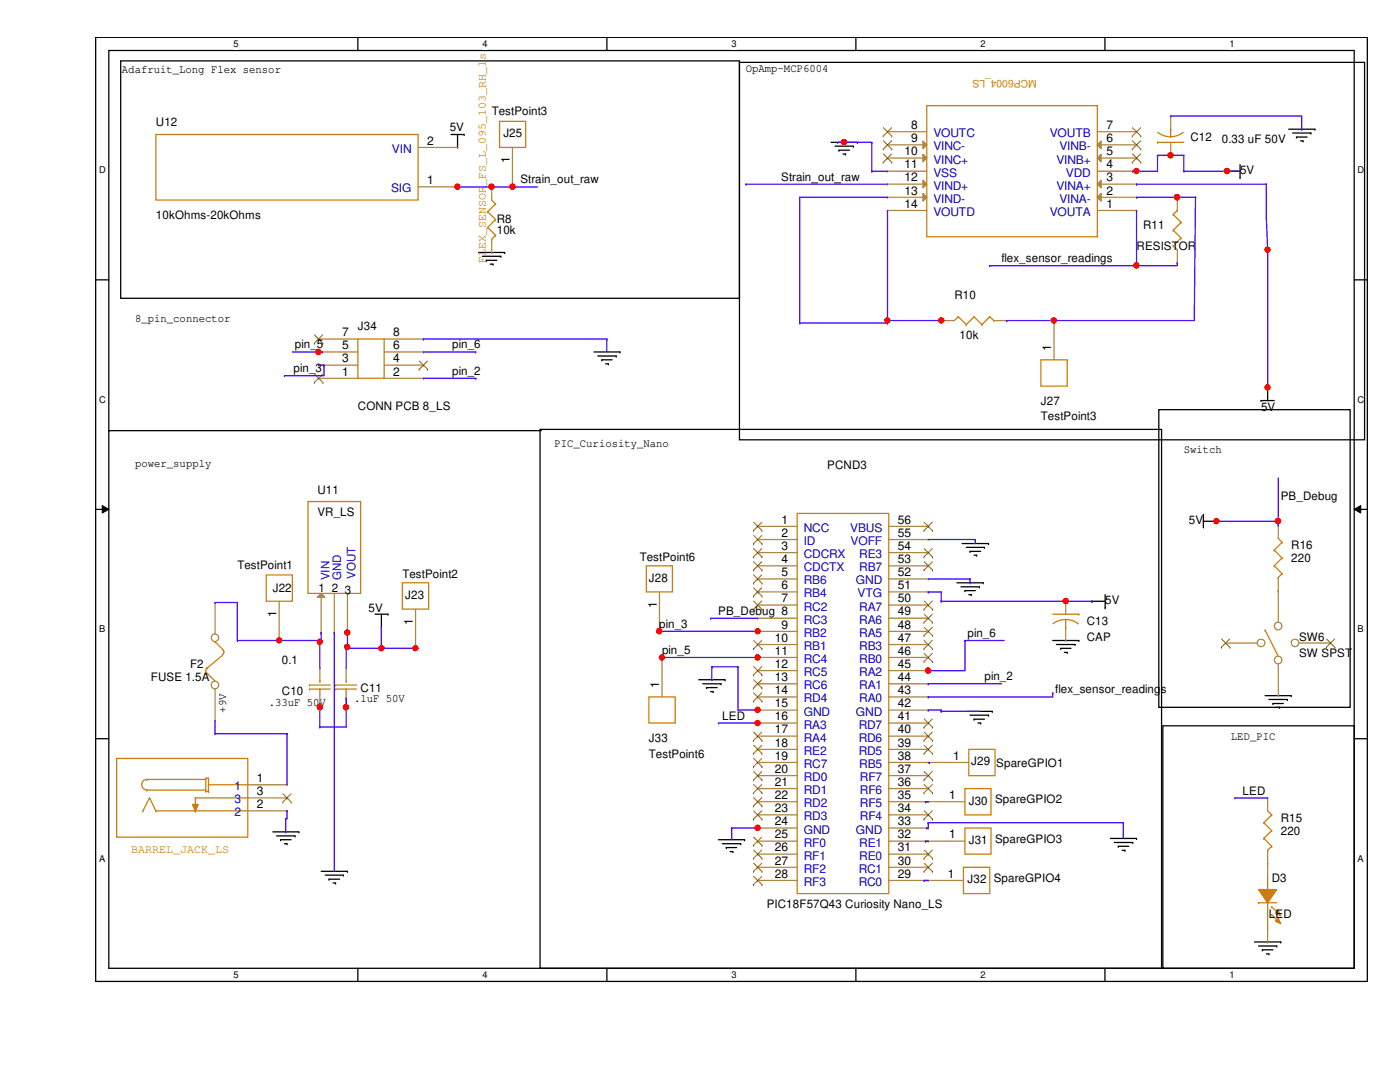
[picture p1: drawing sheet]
<svg xmlns="http://www.w3.org/2000/svg" width="279mm" height="216mm" viewBox="0 0 279 216" stroke-linecap="round" stroke-linejoin="round" font-family="sans-serif">
<path d="M19.1 7.5h253.8v188.3h-253.8zM21.7 10.1h248.6v183.1h-248.6z" fill="none" stroke="#000" stroke-width=".25"/>
<g fill="#fff">
<path d="M46.6 7.7h1v2.1h-1z"/>
<path d="M46.6 193.5h1v2.1h-1z"/>
</g>
<path d="M71.4 7.5v2.6M71.4 193.2v2.6" fill="none" stroke="#000" stroke-width=".25"/>
<g fill="#fff">
<path d="M96.3 7.7h1v2.1h-1z"/>
<path d="M96.3 193.5h1v2.1h-1z"/>
</g>
<path d="M121.1 7.5v2.6M121.1 193.2v2.6" fill="none" stroke="#000" stroke-width=".25"/>
<g fill="#fff">
<path d="M146 7.7h1v2.1h-1z"/>
<path d="M146 193.5h1v2.1h-1z"/>
</g>
<path d="M170.8 7.5v2.6M170.8 193.2v2.6" fill="none" stroke="#000" stroke-width=".25"/>
<g fill="#fff">
<path d="M195.7 7.7h1v2.1h-1z"/>
<path d="M195.7 193.5h1v2.1h-1z"/>
</g>
<path d="M220.5 7.5v2.6M220.5 193.2v2.6" fill="none" stroke="#000" stroke-width=".25"/>
<g fill="#fff">
<path d="M245.4 7.7h1v2.1h-1z"/>
<path d="M245.4 193.5h1v2.1h-1z"/>
<path d="M19.8 32.9h1.3v2.1h-1.3z"/>
<path d="M270.9 32.9h1.3v2.1h-1.3z"/>
<path d="M19.8 78.7h1.3v2.1h-1.3z"/>
<path d="M270.9 78.7h1.3v2.1h-1.3z"/>
</g>
<path d="M19.1 55.8h2.6M270.3 55.8h2.6" fill="none" stroke="#000" stroke-width=".25"/>
<g fill="#fff">
<path d="M19.8 124.5h1.2v2.1h-1.2z"/>
<path d="M270.9 124.5h1.3v2.1h-1.3z"/>
</g>
<path d="M19.1 101.6h2.6M270.3 101.6h2.6" fill="none" stroke="#000" stroke-width=".25"/>
<path d="M20.4 100.9l1.3 .7-1.3 .8zM270.3 101.6l1.3-.7v1.5z" fill="#000"/>
<path d="M20.4 100.9l1.3 .7-1.3 .8zM270.3 101.6l1.3-.7v1.5z" fill="none" stroke="#000" stroke-width=".2"/>
<g fill="#fff">
<path d="M19.8 170.3h1.2v2h-1.2z"/>
<path d="M270.9 170.3h1.3v2h-1.3z"/>
</g>
<g fill="none" stroke="#000" stroke-width=".25">
<path d="M24.1 12.1h123.5v47.4h-123.5zM147.6 12.4h124.7v75.4h-124.7zM90 26.8h2.6M91.3 29.4h.1M91.3 26.8v2.6M92.6 26.8h.1M165.9 28.4h5.2M166.7 29.2h3.6M167.4 30h.1M167.4 30h2.1M168.2 30.7h.5M168.7 30.7h.1"/>
<path d="M170.3 29.2h.1M171.1 28.4h.1M244.9 34.2h.1M244.9 34.2h2.6M247.5 35.4h.1M247.5 32.9v2.5M257.2 25.8h5.2M258 26.5h3.6M258.7 27.3h.1M258.7 27.3h2.2M259.5 28.1h.6M260.1 28.1h.1"/>
<path d="M261.6 26.5h.1M262.4 25.8h.1M95.5 50.4h5.2M96.3 51.1h3.6M97.1 51.9h.1M97.1 51.9h2M97.8 52.7h.6M98.4 52.7h.1M99.9 51.1h.1M100.7 50.4h.1M118.5 70.2h5.2M119.3 71h3.7"/>
<path d="M120.1 71.8h.1M120.1 71.8h2.1M120.9 72.6h.5M121.4 72.6h.1M123 71h.1M123.7 70.2h.1M251.7 79.9h.1M251.7 79.9h2.6M253 77.3h.1M253 77.3v2.6M21.7 85.9h.1M21.7 85.9h86.3"/>
<path d="M107.8 85.7h124v107.5h-124zM231.3 81.7h38.2v59.4h-38.2zM191 116.3h5.2M191.8 117.1h3.7M192 108.5h5.3M192.6 117.9h.1M192.6 117.9h2M192.8 109.2h3.7M193.3 118.7h.5M193.6 110h.1M193.6 110h2.1M193.8 118.7h.1"/>
<path d="M194.4 110.8h.5M194.9 110.8h.1M195.5 117.1h.1M196.2 116.3h.1M196.5 109.2h.1M197.3 108.5h.1M217.9 120h.1M217.9 120h2.7M220.6 118.7v2.6M240.2 102.7h.1M240.2 104h2.6M240.2 102.7v2.6"/>
<path d="M242.8 104h.1M74.8 122.6h2.6M76.1 125.2h.1M76.1 122.6v2.6M77.4 122.6h.1M139.4 135.6h5.3M140.3 136.4h3.6M141 137.2h.1M141 137.2h2.1M141.8 138h.5M142.3 138h.1M143.9 136.4h.1"/>
<path d="M144.7 135.6h.1M210.1 127.8h5.2M210.9 128.6h3.6M211.7 129.4h.1M211.7 129.4h2M212.4 130.2h.6M213 130.2h.1M214.5 128.6h.1M215.3 127.8h.1M220.6 121.3h.1M252.5 138.8h5.2M253.2 139.6h3.7"/>
<path d="M256.9 139.6h.1M257.7 138.8h.1M19.1 147.4h2.6M192.8 141.9h5.2M193.6 142.7h3.7M194.4 143.5h.1M194.4 143.5h2.1M195.2 144.3h.5M195.7 144.3h.1M197.3 142.7h.1M198 141.9h.1M232.1 144.8h38.2v48.4h-38.2z"/>
<path d="M254 140.4h.1M254 140.4h2.1M254.8 141.1h.6M255.4 141.1h.1M270.3 147.4h2.6M54.4 166h5.2M55.2 166.8h3.7M56 167.6h.1M56 167.6h2.1M56.8 168.4h.5M57.3 168.4h.1M58.9 166.8h.1"/>
<path d="M59.6 166h.1M64.1 173.9h5.2M64.9 174.6h3.6M65.7 175.4h.1M65.7 175.4h2.1M66.5 176.2h.5M67 176.2h.1M68.5 174.6h.1M69.3 173.9h.1M143.4 167.6h5.2M144.1 168.4h3.7M144.9 169.1h.1"/>
<path d="M144.9 169.1h2.1M145.7 169.9h.6M146.3 169.9h.1M147.8 168.4h.1M148.6 167.6h.1M221.6 167.3h5.2M222.4 168.1h3.7M223.2 168.9h.1M223.2 168.9h2.1M223.9 169.7h.6M224.5 169.7h.1M226.1 168.1h.1"/>
<path d="M226.8 167.3h.1M250.4 188h5.2M251.2 188.8h3.6M251.9 189.5h.1M251.9 189.5h2.1M252.7 190.3h.5M253.2 190.3h.1M254.8 188.8h.1M255.6 188h.1"/>
</g>
<g fill="none" stroke="#cc8006" stroke-width=".25">
<path d="M234.1 49.1h.1M234.1 45.9h.1M234.1 42.8h.1M234.1 49.1l.9 .7M234.1 45.9l1.6 1.6M234.1 42.8l1.6 1.6M235 42h.1M235 42l-.9 .8M235.7 47.5h.1M235.7 44.4h.1M235.7 47.5l-1.6 1.6M235.7 44.4l-1.6 1.5"/>
<path d="M23.3 151.3h26.1v15.7h-26.1zM29.3 157.6h.1M29.3 155.5h.1M29.3 155.5a1.04 1.04 0 0 0-1 1.1 1.04 1.04 0 0 0 1 1M29.3 157.6h11.8M29.3 155.5h11.8M29.8 159.2h.1M29.8 159.2l1.3 2.6M29.8 159.2l-1.3 2.6M39 159.2h.1M39 159.2h10.4M39 159.2v2.6"/>
<path d="M41.1 157.9h.1M41.1 155.3h.1M41.1 155.3h.5v2.6M41.1 155.3v2.6M41.1 157.9h.5M41.6 156.6h.1M41.6 157.9h.1M41.6 156.6h7.8M28.5 161.8h.1M31.1 161.8h.1M31.1 161.8h18.3M38.5 160.5h.1"/>
<path d="M38.5 160.5h1M38.5 160.5l.5 1.3M39 161.8h.1M39.5 160.5h.1M39.5 160.5l-.5 1.3"/>
</g>
<path d="M235 39.4h.1M235 39.4v2.6M235 52.5h.1M235 49.8v2.7" fill="none" stroke="#a84" stroke-width=".25"/>
<path d="M38.5 160.5h1l-.5 1.3z" fill="#cc8006"/>
<g fill="none" stroke="#cc8006" stroke-width=".25">
<path d="M98.1 39.9l.8 .8M185 21.1h34v26.1h-34zM97.3 42.2h.1M97.3 45.4h.1M97.3 42.2l1.6 1.6M97.3 45.4l1.6 1.5M98.1 47.8h.1M98.9 40.7h.1M98.9 43.8h.1M98.9 46.9h.1M98.9 40.7l-1.6 1.5M98.9 43.8l-1.6 1.6"/>
<path d="M98.9 46.9l-.8 .9M38.5 160.5h1l-.5 1.3z"/>
</g>
<path d="M98.1 37.3h.1M98.1 37.3v2.6M219 34.2h7.8M226.8 34.2h.1M98.1 50.4h.1M98.1 47.8v2.6M49.4 156.6h7.9M49.4 159.2h7.9M57.3 156.6h.1M57.3 159.2h.1M49.4 161.8h7.9M57.3 161.8h.1" fill="none" stroke="#a84" stroke-width=".25"/>
<path d="M56.5 158.4l1.6 1.7M58.1 158.4l-1.7 1.7M56.4 160.1h.1M58.1 160.1h.1" fill="none" stroke="#804000" stroke-width=".2"/>
<path d="M219 36.7l.8-.7v1.5z" fill="#a84"/>
<path d="M219 36.7l.8-.7v1.5zM219 36.7h7.8M226.8 36.7h.1" fill="none" stroke="#a84" stroke-width=".25"/>
<path d="M219 39.4l.8-.8v1.5z" fill="#a84"/>
<path d="M219 39.4l.8-.8v1.5zM219 39.4h7.8M226.8 39.4h.1" fill="none" stroke="#a84" stroke-width=".25"/>
<path d="M219.8 30.8v1.5l-.8-.8z" fill="#a84"/>
<path d="M219 31.5h7.8M219.8 30.8v1.5l-.8-.8zM226.8 31.5h.1" fill="none" stroke="#a84" stroke-width=".25"/>
<path d="M226 32.4h.1M226 30.7l1.7 1.7M227.6 30.7l-1.6 1.7M227.7 32.4h.1" fill="none" stroke="#804000" stroke-width=".2"/>
<path d="M219 28.9l.8-.7v1.5z" fill="#a84"/>
<path d="M219 28.9l.8-.7v1.5zM219 28.9h7.8M226.8 28.9h.1" fill="none" stroke="#a84" stroke-width=".25"/>
<path d="M226 29.8h.1M226 28.1l1.7 1.7M227.6 28.1l-1.6 1.7M227.7 29.8h.1" fill="none" stroke="#804000" stroke-width=".2"/>
<path d="M184.2 30.8l.8 .7-.8 .8z" fill="#a84"/>
<path d="M177.1 31.5h.1M177.1 31.5h7.9M184.2 30.8l.8 .7-.8 .8z" fill="none" stroke="#a84" stroke-width=".25"/>
<path d="M176.3 32.4h.1M176.3 30.7l1.7 1.7M177.9 30.7l-1.6 1.7M178 32.4h.1" fill="none" stroke="#804000" stroke-width=".2"/>
<path d="M184.2 28.2l.8 .7-.8 .8z" fill="#a84"/>
<path d="M177.1 28.9h.1M177.1 28.9h7.9M184.2 28.2l.8 .7-.8 .8z" fill="none" stroke="#a84" stroke-width=".25"/>
<path d="M176.3 29.8h.1M176.3 28.1l1.7 1.7M177.9 28.1l-1.6 1.7M178 29.8h.1" fill="none" stroke="#804000" stroke-width=".2"/>
<path d="M184.2 36l.8 .7-.8 .8z" fill="#a84"/>
<path d="M177.1 36.7h.1M177.1 36.7h7.9M184.2 36l.8 .7-.8 .8z" fill="none" stroke="#a84" stroke-width=".25"/>
<path d="M184.2 38.6l.8 .8-.8 .7z" fill="#a84"/>
<g fill="none" stroke="#a84" stroke-width=".25">
<path d="M177.1 39.4h.1M177.1 26.3h.1M177.1 34.2h.1M177.1 39.4h7.9M177.1 26.3h7.9M177.1 34.2h7.9M184.2 38.6l.8 .8-.8 .7zM219 26.3h7.8M226.8 26.3h.1M177.1 42h.1M177.1 42h7.9M219 42h7.8"/>
<path d="M226.8 42h.1"/>
</g>
<path d="M176.3 27.1h.1M176.3 25.5l1.7 1.6M177.9 25.5l-1.6 1.6M178 27.1h.1M226 27.1h.1M226 25.5l1.7 1.6M227.6 25.5l-1.6 1.6M227.7 27.1h.1" fill="none" stroke="#804000" stroke-width=".2"/>
<path d="M41.3 133.2l-.2 .6 .2 .6M41.4 134.4h.1M41.4 133.3h.1M41.4 134.4l1.5 1.5M42.9 128.1h.1M42.9 128.1l1.6 1.5M44.5 129.7a.5 .5 0 0 1-.1 .9M44.5 130.7l-3.1 2.6" fill="none" stroke="#cc8006" stroke-width=".25"/>
<circle cx="42.9" cy="136.7" r=".75" fill="#fff"/>
<g fill="none" stroke="#a84" stroke-width=".25">
<path d="M42.9 137.5v6.3M42.9 143.8h.1"/>
<circle cx="42.9" cy="136.7" r=".75"/>
</g>
<circle cx="42.9" cy="127.2" r=".75" fill="#fff"/>
<g fill="none" stroke="#a84" stroke-width=".25">
<path d="M42.9 120.2h.1M42.9 120.2v6.3"/>
<circle cx="42.9" cy="127.2" r=".75"/>
</g>
<path d="M61.5 100.1h10.5v18.3h-10.5z" fill="none" stroke="#cc8006" stroke-width=".25"/>
<path d="M63.3 119.2l.8-.8 .8 .8z" fill="#a84"/>
<g fill="none" stroke="#a84" stroke-width=".25">
<path d="M233.6 31h.1M233.6 23.2h.1M233.6 23.2v2.6M233.6 28.4v2.6M63.6 75.5h.1M63.6 72.9h.1M63.6 70.2h.1M63.6 67.6h.1M63.6 75.5h7.8M63.6 72.9h7.8M63.6 70.2h7.8M63.6 67.6h7.8"/>
<path d="M76.7 75.5h7.8M76.7 72.9h7.8M76.7 70.2h7.8M76.7 67.6h7.8M84.5 75.5h.1M84.5 72.9h.1M84.5 70.2h.1M84.5 67.6h.1M187.8 64h.1M187.8 64h2.7M198.3 64h2.6M200.9 64h.1"/>
<path d="M210.4 64h.1M210.4 64v7.8M55.7 120v7.8M63.3 119.2l.8-.8 .8 .8zM64.1 118.4v7.8M66.7 118.4v7.8M69.3 118.4v7.8M131.6 118.1v7.9M55.7 127.8h.1M64.1 126.2h.1M66.7 126.2h.1M69.3 126.2h.1"/>
<path d="M131.6 126h.1M253 159.2h.1M253 159.2v2.6M253 172.3h.1M253 169.7v2.6"/>
</g>
<g fill="none" stroke="#cc8006" stroke-width=".25">
<path d="M231 28.4h.1M231 28.4h5.3M231.1 26.4l1.1 .7 1.4 .2 1.1-.2 1.4-.7M233.6 25.8h.1M233.6 25.8v1.5M71.4 67.6h5.3v7.9h-5.3zM191.3 63.2h.1M191.3 63.2l-.8 .8M191.3 63.2l1.5 1.6M192.8 64.8h.1M194.4 63.2h.1M194.4 63.2l-1.6 1.6"/>
<path d="M194.4 63.2l1.6 1.6M196 64.8h.1M197.5 63.2h.1M197.5 63.2l-1.5 1.6M197.5 63.2l.8 .8M198.3 64h.1M207.7 71.8h5.3v5.2h-5.3zM53.1 114.7h5.2v5.3h-5.2zM129 112.9h5.2v5.2h-5.2zM252.2 164.2h.1M252.2 167.3h.1M252.2 164.2l1.6 1.5"/>
<path d="M252.2 167.3l1.6 1.6M253 169.7h.1M253 177.5h.1M253 161.8l.8 .8M253 174.9v2.6M253.8 162.6h.1M253.8 165.7h.1M253.8 168.9h.1M253.8 162.6l-1.6 1.6M253.8 165.7l-1.6 1.6M253.8 168.9l-.8 .8M251.2 180.1h.1"/>
<path d="M251.2 180.1h3.6M253 185.4h.1M253 180.1v5.3"/>
</g>
<path d="M62.7 76.3h.1M62.7 68.5h.1M62.8 74.7l1.6 1.6M62.8 66.8l1.6 1.7M64.4 74.7l-1.7 1.6M64.4 66.8l-1.7 1.7M64.4 76.3h.1M64.4 68.5h.1M83.7 73.7h.1M83.7 72.1l1.6 1.6M85.3 72.1l-1.6 1.6M85.3 73.7h.1" fill="none" stroke="#804000" stroke-width=".2"/>
<path d="M251.2 177.5h3.6l-1.8 2.6z" fill-rule="evenodd" fill="#cc8006"/>
<path d="M251.2 177.5h3.6l-1.8 2.6z" fill="none" stroke="#cc8006" stroke-width=".25"/>
<path d="M255.1 183.3l.5 1-1-.5z" fill-rule="evenodd" fill="#cc8006"/>
<path d="M255.1 183.3l.5 1-1-.5z" fill="none" stroke="#cc8006" stroke-width=".25"/>
<path d="M254.6 182.2l.5-.5 .5 1.1z" fill-rule="evenodd" fill="#cc8006"/>
<path d="M31.1 26.8h52.3v13.1h-52.3zM80.3 116.3h5.3v5.2h-5.3zM252.5 125.7h.1M252.5 125.7l2.6 5.2M192.6 165.2h5.2v5.2h-5.2zM253.8 180.9h.1M253.8 182.5h.1M253.8 180.9l1.6 1.6M253.8 182.5l1.6 1.6M254.6 182.2l.5-.5 .5 1.1z" fill="none" stroke="#cc8006" stroke-width=".25"/>
<path d="M83.4 37.3h7.9M83.4 29.4h7.9M91.3 37.3h.1M91.3 29.4h.1M82.9 129.4h.1M82.9 121.5v7.9M184.7 167.9h.1M184.7 167.9h7.9M253 172.3h.1M253 172.3v2.6M253 188h.1M253 185.4v2.6" fill="none" stroke="#a84" stroke-width=".25"/>
<circle cx="255.1" cy="131.7" r=".75" fill="#fff"/>
<g fill="none" stroke="#a84" stroke-width=".25">
<path d="M255.1 138.8h.1M255.1 132.5v6.3"/>
<circle cx="255.1" cy="131.7" r=".75"/>
</g>
<circle cx="255.1" cy="124.9" r=".75" fill="#fff"/>
<g fill="none" stroke="#a84" stroke-width=".25">
<path d="M255.1 117.9h.1M255.1 117.9v6.3"/>
<circle cx="255.1" cy="124.9" r=".75"/>
</g>
<circle cx="258.5" cy="128.3" r=".75" fill="#fff"/>
<g fill="none" stroke="#a84" stroke-width=".25">
<path d="M259.2 128.3h6.4M265.6 128.3h.1"/>
<circle cx="258.5" cy="128.3" r=".75"/>
</g>
<path d="M264.7 129.2h.1M264.8 127.5l1.6 1.7M266.4 127.5l-1.7 1.7M266.4 129.2h.1" fill="none" stroke="#804000" stroke-width=".2"/>
<circle cx="251.7" cy="128.3" r=".75" fill="#fff"/>
<g fill="none" stroke="#a84" stroke-width=".25">
<path d="M102.3 37.3h.1M102.3 29.4v7.9M151.2 105h.1M151.2 107.7h.1M151.2 110.3h.1M151.2 112.9h.1M151.2 115.5h.1M151.2 118.1h.1M151.2 105h7.9M151.2 107.7h7.9M151.2 110.3h7.9M151.2 112.9h7.9"/>
<path d="M151.2 115.5h7.9M151.2 118.1h7.9M177.4 105h7.9M177.4 107.7h7.9M177.4 110.3h7.9M177.4 112.9h7.9M177.4 115.5h7.9M177.4 118.1h7.9M185.3 118.1h.1M185.3 115.5h.1M185.3 112.9h.1M185.3 110.3h.1"/>
<path d="M185.3 107.7h.1M185.3 105h.1M212.7 120h.1M212.7 120v2.6M255.1 104.8h.1M255.1 117.9h.1M255.1 104.8v2.6M255.1 115.2v2.7M63.8 133.3h.1M63.8 133.3v2.6M63.8 138.5v2.6M69.1 133.3h.1"/>
<path d="M69.1 133.3v2.6M69.1 138.5v2.6M132.1 131.2h.1M132.1 131.2v7.9M151.2 120.7h.1M151.2 123.4h.1M151.2 126h.1M151.2 128.6h.1M151.2 131.2h.1M151.2 133.8h.1M151.2 136.4h.1M151.2 139.1h.1"/>
<path d="M151.2 120.7h7.9M151.2 123.4h7.9M151.2 126h7.9M151.2 128.6h7.9M151.2 131.2h7.9M151.2 133.8h7.9M151.2 136.4h7.9M151.2 139.1h7.9M177.4 120.7h7.9M177.4 123.4h7.9M177.4 126h7.9M177.4 128.6h7.9"/>
<path d="M177.4 131.2h7.9M177.4 133.8h7.9M177.4 136.4h7.9M177.4 139.1h7.9M185.3 139.1h.1M185.3 136.4h.1M185.3 133.8h.1M185.3 131.2h.1M185.3 128.6h.1M185.3 126h.1M185.3 123.4h.1M185.3 120.7h.1"/>
<path d="M212.7 127.8h.1M212.7 125.2v2.6M244.6 128.3h.1M244.6 128.3h6.3M63.8 141.1h.1M69.1 141.1h.1M151.2 141.7h.1M151.2 144.3h.1M151.2 146.9h.1M151.2 149.5h.1M151.2 152.1h.1M151.2 154.8h.1"/>
<path d="M151.2 157.4h.1M151.2 160h.1M151.2 152.1h7.9M151.2 141.7h7.9M151.2 144.3h7.9M151.2 146.9h7.9M151.2 149.5h7.9M151.2 154.8h7.9M151.2 157.4h7.9M151.2 160h7.9M177.4 152.1h7.9M177.4 141.7h7.9"/>
<path d="M177.4 144.3h7.9M177.4 146.9h7.9M177.4 149.5h7.9M177.4 154.8h7.9M177.4 157.4h7.9M177.4 160h15.2M184.7 160h.1M185.3 160h.1M185.3 157.4h.1M185.3 154.8h.1M185.3 152.1h.1M185.3 149.5h.1"/>
<path d="M185.3 146.9h.1M185.3 144.3h.1M185.3 141.7h.1M185.5 152.1h.1M185.5 152.1h7.8M151.2 162.6h.1M151.2 165.2h.1M151.2 167.9h.1M151.2 170.4h.1M151.2 173.1h.1M151.2 175.7h.1M151.2 175.7h7.9"/>
<path d="M151.2 162.6h7.9M151.2 165.2h7.9M151.2 167.9h7.9M151.2 170.4h7.9M151.2 173.1h7.9M177.4 175.7h14.9M177.4 162.6h7.9M177.4 165.2h7.9M177.4 167.9h7.9M177.4 170.4h7.9M177.4 173.1h7.9M184.4 175.7h.1"/>
<path d="M185.3 175.7h.1M185.3 173.1h.1M185.3 170.4h.1M185.3 167.9h.1M185.3 165.2h.1M185.3 162.6h.1"/>
<circle cx="251.7" cy="128.3" r=".75"/>
</g>
<g fill="none" stroke="#804000" stroke-width=".2">
<path d="M150.4 105.9h.1M150.4 108.5h.1M150.4 111.1h.1M150.4 113.7h.1M150.4 116.4h.1M150.4 119h.1M150.4 104.2l1.7 1.7M150.4 106.8l1.7 1.7M150.4 109.5l1.7 1.6M150.4 112.1l1.7 1.6M150.4 114.7l1.7 1.7M150.4 117.3l1.7 1.7"/>
<path d="M150.4 119.9l1.7 1.7M152 104.2l-1.6 1.7M152 106.8l-1.6 1.7M152 109.5l-1.6 1.6M152 112.1l-1.6 1.6M152 114.7l-1.6 1.7M152 117.3l-1.6 1.7M152 119.9l-1.6 1.7M152.1 105.9h.1M152.1 108.5h.1M152.1 111.1h.1M152.1 113.7h.1"/>
<path d="M152.1 116.4h.1M152.1 119h.1M184.4 113.7h.1M184.4 111.1h.1M184.4 105.9h.1M184.4 119.9l1.7 1.7M184.4 112.1l1.7 1.6M184.4 109.5l1.7 1.6M184.4 104.2l1.7 1.7M186.1 104.2l-1.7 1.7M186.1 119.9l-1.7 1.7M186.1 112.1l-1.7 1.6"/>
<path d="M186.1 109.5l-1.7 1.6M186.1 113.7h.1M186.1 111.1h.1M186.1 105.9h.1M150.4 121.6h.1M150.4 129.5h.1M150.4 134.7h.1M150.4 137.3h.1M150.4 139.9h.1M150.4 127.8l1.7 1.7M150.4 133l1.7 1.7M150.4 135.6l1.7 1.7"/>
<path d="M150.4 138.3l1.7 1.6M152 127.8l-1.6 1.7M152 133l-1.6 1.7M152 135.6l-1.6 1.7M152 138.3l-1.6 1.6M152.1 121.6h.1M152.1 129.5h.1M152.1 134.7h.1M152.1 137.3h.1M152.1 139.9h.1M184.4 132h.1M184.4 129.5h.1"/>
<path d="M184.4 126.8h.1M184.4 124.2h.1M184.4 121.6h.1M184.4 130.4l1.7 1.6M184.4 127.8l1.7 1.7M184.4 125.2l1.7 1.6M184.4 122.6l1.7 1.6M186.1 127.8l-1.7 1.7M186.1 130.4l-1.7 1.6M186.1 125.2l-1.7 1.6M186.1 122.6l-1.7 1.6M186.1 132h.1"/>
<path d="M186.1 129.5h.1M186.1 126.8h.1M186.1 124.2h.1M186.1 121.6h.1M243.8 129.2h.1M243.8 127.5l1.6 1.7M245.4 127.5l-1.6 1.7M245.4 129.2h.1M150.4 147.7h.1M150.4 150.4h.1M150.4 153h.1M150.4 155.6h.1"/>
<path d="M150.4 158.2h.1M150.4 146.1l1.7 1.6M150.4 148.7l1.7 1.7M150.4 151.3l1.7 1.7M150.4 154l1.7 1.6M150.4 156.5l1.7 1.7M150.4 159.2l1.7 1.6M152 146.1l-1.6 1.6M152 148.7l-1.6 1.7M152 151.3l-1.6 1.7M152 154l-1.6 1.6M152 156.5l-1.6 1.7"/>
<path d="M152 159.2l-1.6 1.6M152.1 147.7h.1M152.1 150.4h.1M152.1 153h.1M152.1 155.6h.1M152.1 158.2h.1M184.4 158.2h.1M184.4 155.6h.1M184.4 150.4h.1M184.4 147.7h.1M184.4 145.1h.1M184.4 148.7l1.7 1.7"/>
<path d="M184.4 156.5l1.7 1.7M184.4 154l1.7 1.6M184.4 146.1l1.7 1.6M184.4 143.5l1.7 1.6M186.1 156.5l-1.7 1.7M186.1 154l-1.7 1.6M186.1 148.7l-1.7 1.7M186.1 146.1l-1.7 1.6M186.1 143.5l-1.7 1.6M186.1 158.2h.1M186.1 155.6h.1M186.1 150.4h.1"/>
<path d="M186.1 147.7h.1M186.1 145.1h.1M150.4 160.8h.1M150.4 163.4h.1M150.4 168.7h.1M150.4 171.3h.1M150.4 173.9h.1M150.4 176.5h.1M150.4 161.8l1.7 1.6M150.4 167l1.7 1.7M150.4 169.6l1.7 1.7M150.4 172.3l1.7 1.6"/>
<path d="M150.4 174.9l1.7 1.6M152 161.8l-1.6 1.6M152 167l-1.6 1.7M152 169.6l-1.6 1.7M152 172.3l-1.6 1.6M152 174.9l-1.6 1.6M152.1 160.8h.1M152.1 163.4h.1M152.1 168.7h.1M152.1 171.3h.1M152.1 173.9h.1M152.1 176.5h.1"/>
<path d="M184.4 173.9h.1M184.4 171.3h.1M184.4 163.4h.1M184.4 172.3l1.7 1.6M184.4 169.6l1.7 1.7M184.4 161.8l1.7 1.6M186.1 172.3l-1.7 1.6M186.1 169.6l-1.7 1.7M186.1 161.8l-1.7 1.6M186.1 173.9h.1M186.1 171.3h.1M186.1 163.4h.1"/>
</g>
<g fill="none" stroke="#cc8006" stroke-width=".25">
<path d="M99.7 24.2h5.2v5.2h-5.2zM159.1 102.4h18.3v75.9h-18.3zM254.3 109.8h.1M254.3 112.9h.1M254.3 109.8l1.6 1.5M254.3 112.9l1.6 1.6M255.1 115.2h.1M255.1 107.4l.8 .8M255.9 108.2h.1M255.9 111.3h.1M255.9 114.5h.1M255.9 108.2l-1.6 1.6"/>
<path d="M255.9 111.3l-1.6 1.6M255.9 114.5l-.8 .7M61.8 137.5h.1M61.8 136.7h.1M61.8 137.5h4.1M61.8 136.7h4.1M63.8 135.9h.1M63.8 137.5h.1M63.8 137.5v1M67 137.5h.1M67 136.7h.1M67 137.5h4.2"/>
<path d="M67 136.7h4.2M69.1 135.9h.1M69.1 137.5h.1M69.1 137.5v1M129.5 139.1h5.2v5.2h-5.2zM210.1 122.6h5.2M212.7 125.2h.1M212.7 123.6l1.3 .2 1.2 .7M212.7 123.6l-1.1 .2-1.5 .7M212.7 123.6v1.6M215.3 122.6h.1M192.6 157.4h5.2v5.2h-5.2z"/>
<path d="M193.3 149.5h5.3v5.3h-5.3zM192.3 173.1h5.2v5.2h-5.2z"/>
</g>
<path d="M42.9 120.2h.1M42.9 120.2h4.5M47.4 120.2h.1M47.4 120.2v7.6M64.1 126.2h.1M64.1 126.2v1.9M66.7 126.2h.1M66.7 126.2v47.7M69.3 126.2h.1M69.3 126.2v2.9" fill="none" stroke="#4200ff" stroke-width=".25"/>
<circle cx="69.3" cy="129.1" r=".5" fill="#f00"/>
<circle cx="69.3" cy="129.1" r=".5" fill="none" stroke="#f00" stroke-width=".25"/>
<circle cx="69.3" cy="126.2" r=".5" fill="#f00"/>
<circle cx="69.3" cy="126.2" r=".5" fill="none" stroke="#f00" stroke-width=".25"/>
<path d="M69.3 125.7h.1M69.3 125.7v.5M76.1 125.2h.1M76.1 125.2v4.2" fill="none" stroke="#4200ff" stroke-width=".25"/>
<circle cx="76.1" cy="129.3" r=".5" fill="#f00"/>
<circle cx="76.1" cy="129.3" r=".5" fill="none" stroke="#f00" stroke-width=".25"/>
<path d="M47.4 127.8h.1M47.4 127.8h8.3" fill="none" stroke="#4200ff" stroke-width=".25"/>
<circle cx="55.7" cy="127.8" r=".5" fill="#f00"/>
<circle cx="55.7" cy="127.8" r=".5" fill="none" stroke="#f00" stroke-width=".25"/>
<path d="M55.7 127.8h.1M55.7 127.8h8.1M63.8 128.1h.1M63.8 128.1h.3M63.8 128.1v5.2" fill="none" stroke="#4200ff" stroke-width=".25"/>
<circle cx="63.8" cy="128.1" r=".5" fill="#f00"/>
<circle cx="63.8" cy="128.1" r=".5" fill="none" stroke="#f00" stroke-width=".25"/>
<path d="M63.8 127.8h.1M63.8 127.8v.3M69.1 129.1h.1M69.1 129.1v4.2M69.1 129.1h.2M69.3 129.4h.1M69.3 129.1h.1M69.3 129.4h13.6M69.3 129.1v.3M76.1 129.4h.1M63.8 140.4h.1M63.8 140.4v.7" fill="none" stroke="#4200ff" stroke-width=".25"/>
<circle cx="63.8" cy="141.1" r=".5" fill="#f00"/>
<circle cx="63.8" cy="141.1" r=".5" fill="none" stroke="#f00" stroke-width=".25"/>
<path d="M69.1 139.3h.1M69.1 139.3v1.8" fill="none" stroke="#4200ff" stroke-width=".25"/>
<circle cx="69" cy="141.1" r=".51" fill="#f00"/>
<circle cx="69" cy="141.1" r=".51" fill="none" stroke="#f00" stroke-width=".25"/>
<path d="M82.9 129.4h.1M82.9 129.4h.5M63.8 141.1h.1M63.8 145.1h.1M63.8 141.1v4M69.1 141.1h.1M69.1 141.1v4h-5.3" fill="none" stroke="#4200ff" stroke-width=".25"/>
<circle cx="82.9" cy="129.3" r=".49" fill="#f00"/>
<circle cx="82.9" cy="129.3" r=".49" fill="none" stroke="#f00" stroke-width=".25"/>
<path d="M91.1 37.3h.1M91.1 37.3h.2" fill="none" stroke="#4200ff" stroke-width=".25"/>
<circle cx="91.3" cy="37.2" r=".5" fill="#f00"/>
<circle cx="91.3" cy="37.2" r=".5" fill="none" stroke="#f00" stroke-width=".25"/>
<path d="M91.3 37.3h.1M91.3 37.3h11M98.1 37.3h.1" fill="none" stroke="#4200ff" stroke-width=".25"/>
<circle cx="98.1" cy="37.2" r=".51" fill="#f00"/>
<circle cx="98.1" cy="37.2" r=".51" fill="none" stroke="#f00" stroke-width=".25"/>
<path d="M102.3 37.3h.1M102.3 37.3h5" fill="none" stroke="#4200ff" stroke-width=".25"/>
<circle cx="102.3" cy="37.2" r=".51" fill="#f00"/>
<circle cx="102.3" cy="37.2" r=".51" fill="none" stroke="#f00" stroke-width=".25"/>
<g fill="none" stroke="#4200ff" stroke-width=".25">
<path d="M148.8 36.7h.1M148.8 36.7h28.3M159.6 39.4h.1M159.6 39.4v25.1M159.6 39.4h17.5M167.2 28.4h.1M167.2 28.4h1.3M174 28.4h.1M174 34.2h.1M174 28.4v5.8M174 34.2h3.1M177.1 42v22"/>
<path d="M159.6 64.5h.1M159.6 64.5h17.5M177.1 64.5h.1M177.1 64h.1"/>
</g>
<circle cx="177.1" cy="63.9" r=".49" fill="#f00"/>
<circle cx="177.1" cy="63.9" r=".49" fill="none" stroke="#f00" stroke-width=".25"/>
<path d="M177.1 64h.1M177.1 64h10.7" fill="none" stroke="#4200ff" stroke-width=".25"/>
<circle cx="187.8" cy="63.9" r=".5" fill="#f00"/>
<circle cx="187.8" cy="63.9" r=".5" fill="none" stroke="#f00" stroke-width=".25"/>
<path d="M197.5 53h.1M197.5 53h29.3M187.8 64h.1M187.8 64h.3M200.9 64h.1M200.9 64h9.5" fill="none" stroke="#4200ff" stroke-width=".25"/>
<circle cx="226.8" cy="53" r=".5" fill="#f00"/>
<circle cx="226.8" cy="53" r=".5" fill="none" stroke="#f00" stroke-width=".25"/>
<path d="M226.8 39.4h.1M226.8 39.4h8.2M226.8 53h.1M226.8 42h.1M226.8 53h8.2M226.8 42v11" fill="none" stroke="#4200ff" stroke-width=".25"/>
<circle cx="234.9" cy="39.4" r=".51" fill="#f00"/>
<circle cx="234.9" cy="39.4" r=".51" fill="none" stroke="#f00" stroke-width=".25"/>
<path d="M226.1 34.2h.1M226.1 34.2h.7M226.8 36.7h.1M226.8 36.7h25.9" fill="none" stroke="#4200ff" stroke-width=".25"/>
<circle cx="226.8" cy="34.1" r=".5" fill="#f00"/>
<circle cx="226.8" cy="34.1" r=".5" fill="none" stroke="#f00" stroke-width=".25"/>
<path d="M226.8 34.2h.1M226.8 34.2h4.2M233.6 31h.1M233.6 31h2.7M235 39.4h.1M235 39.4h3.6" fill="none" stroke="#4200ff" stroke-width=".25"/>
<circle cx="233.6" cy="31" r=".51" fill="#f00"/>
<circle cx="233.6" cy="31" r=".51" fill="none" stroke="#f00" stroke-width=".25"/>
<path d="M168.5 28.4h.1M168.5 28.4h5.5M238.6 39.4h.1M238.6 39.4l-.3 24.6M252.7 36.7h.1M252.7 36.7v6.9" fill="none" stroke="#4200ff" stroke-width=".25"/>
<circle cx="168.5" cy="28.4" r=".5" fill="#f00"/>
<circle cx="168.5" cy="28.4" r=".5" fill="none" stroke="#f00" stroke-width=".25"/>
<path d="M244.9 34.2h.1M244.9 34.2h2.6M210.4 64h.1M210.4 64h27.9" fill="none" stroke="#4200ff" stroke-width=".25"/>
<circle cx="210.3" cy="63.9" r=".5" fill="#f00"/>
<circle cx="210.3" cy="63.9" r=".5" fill="none" stroke="#f00" stroke-width=".25"/>
<path d="M235 52.5h.1M235 52.5v.5M253 49.8v27.5M253 77.3h.1" fill="none" stroke="#4200ff" stroke-width=".25"/>
<circle cx="252.9" cy="49.8" r=".5" fill="#f00"/>
<circle cx="252.9" cy="49.8" r=".5" fill="none" stroke="#f00" stroke-width=".25"/>
<circle cx="252.9" cy="77.3" r=".5" fill="#f00"/>
<circle cx="252.9" cy="77.3" r=".5" fill="none" stroke="#f00" stroke-width=".25"/>
<g fill="none" stroke="#4200ff" stroke-width=".25">
<path d="M252.7 43.6h.1M252.7 43.6l.3 6.2M253 77.3h.1M253 77.3v.3M255.1 95.4v8.6M185.3 118.1h.1M185.3 118.1h2.5M255.1 104h.1M131.1 126h.1M131.1 126h20.1M131.6 126h.1M141.8 123.4h.1"/>
<path d="M141.8 123.4h9.4"/>
</g>
<circle cx="151.2" cy="125.9" r=".5" fill="#f00"/>
<circle cx="151.2" cy="125.9" r=".5" fill="none" stroke="#f00" stroke-width=".25"/>
<circle cx="131.6" cy="125.9" r=".51" fill="#f00"/>
<circle cx="131.6" cy="125.9" r=".51" fill="none" stroke="#f00" stroke-width=".25"/>
<g fill="none" stroke="#4200ff" stroke-width=".25">
<path d="M131.6 131.2h.1M131.6 131.2h.5M142.1 133.1h.1M142.1 133.1h5.2M151.2 126h.1M151.2 131.2h.1M151.2 126h.3M151.2 131.2h.3M185.3 139.1h.1M185.3 139.1h24.8M143.4 144.3h.1M143.4 144.3h7.8"/>
<path d="M151.2 141.7h.1M151.2 141.7h.5M185.3 141.7h.1M185.3 141.7h2.5"/>
</g>
<circle cx="151.2" cy="144.3" r=".5" fill="#f00"/>
<circle cx="151.2" cy="144.3" r=".5" fill="none" stroke="#f00" stroke-width=".25"/>
<path d="M151.2 144.3h.1M151.2 144.3h.3M184.7 160h.1M184.7 160h.6M146 165.2h.1M146 165.2h5.2" fill="none" stroke="#4200ff" stroke-width=".25"/>
<circle cx="151.2" cy="165.2" r=".5" fill="#f00"/>
<circle cx="151.2" cy="165.2" r=".5" fill="none" stroke="#f00" stroke-width=".25"/>
<path d="M185 133.8h.1M185 133.8h.3M185.3 136.4h.1M185.3 136.4h14.6M146 165.2h.1M146 165.2v2.4M151.2 165.2h.1M151.2 165.2h.5" fill="none" stroke="#4200ff" stroke-width=".25"/>
<circle cx="185.2" cy="133.8" r=".51" fill="#f00"/>
<circle cx="185.2" cy="133.8" r=".51" fill="none" stroke="#f00" stroke-width=".25"/>
<path d="M132.1 131.2h.1M132.1 131.2h19.1M185.3 133.8h.1M185.3 133.8h7.3" fill="none" stroke="#4200ff" stroke-width=".25"/>
<circle cx="151.2" cy="131.2" r=".5" fill="#f00"/>
<circle cx="151.2" cy="131.2" r=".5" fill="none" stroke="#f00" stroke-width=".25"/>
<circle cx="132.1" cy="131.2" r=".5" fill="#f00"/>
<circle cx="132.1" cy="131.2" r=".5" fill="none" stroke="#f00" stroke-width=".25"/>
<g fill="none" stroke="#4200ff" stroke-width=".25">
<path d="M56.8 75h.1M56.8 75h7.8M58.3 70.2h5.3M63.6 70.2h.1M246.5 159.2h.1M246.5 159.2h6.5M184.4 175.7h.1M184.4 175.7h.9M184.7 167.9h.1M184.7 167.9h.6M185 165.2h.1M185.3 164.2h.1"/>
<path d="M185.3 164.2v1h-.3M185.3 164.2h38.9M224.2 164.2h.1M224.2 164.2v3.1"/>
</g>
<circle cx="63.5" cy="70.2" r=".51" fill="#f00"/>
<circle cx="63.5" cy="70.2" r=".51" fill="none" stroke="#f00" stroke-width=".25"/>
<g fill="none" stroke="#4200ff" stroke-width=".25">
<path d="M63.6 72.9h1M63.6 70.2h.7M64.3 70.2h.1M64.6 72.9h.1M64.6 72.9v2.1M84.5 67.6h.1M84.5 67.6h36.6M84.5 70.2h10.5M84.5 75.5h10.5M95 70.2h.1M95 75.5h.1M121.1 67.6h.1"/>
<path d="M121.1 67.6v2.6M147.3 133.1h.1M147.3 133.1v8.6h3.9M192.6 127.8h.1M192.6 127.8h7.8M192.6 127.8v6M210.1 138.3h.1M210.1 138.3v.8M151.2 141.7h.1"/>
</g>
<circle cx="151.2" cy="141.6" r=".5" fill="#f00"/>
<circle cx="151.2" cy="141.6" r=".5" fill="none" stroke="#f00" stroke-width=".25"/>
<path d="M187.8 120h.1M187.8 118.1v1.9M187.8 120h24.9M212.7 120h.1M142.1 135.6h.1M142.1 133.1v2.5" fill="none" stroke="#4200ff" stroke-width=".25"/>
<circle cx="212.7" cy="119.9" r=".51" fill="#f00"/>
<circle cx="212.7" cy="119.9" r=".51" fill="none" stroke="#f00" stroke-width=".25"/>
<path d="M231 31h.1M231 31v3.2M231 31h2.6M233.6 23.2h.1M233.6 31h.1M233.6 23.2h26.2M236.3 34.2h.1M236.3 31v3.2M236.3 34.2h8.6M244.9 34.2h.1M212.7 120h5.2M217.9 120h.1" fill="none" stroke="#4200ff" stroke-width=".25"/>
<circle cx="244.9" cy="34.1" r=".51" fill="#f00"/>
<circle cx="244.9" cy="34.1" r=".51" fill="none" stroke="#f00" stroke-width=".25"/>
<g fill="none" stroke="#4200ff" stroke-width=".25">
<path d="M259.8 25.8h.1M259.8 23.2v2.6M185.3 107.7h9.3M185.3 115.5h8.3M193.6 116.3h.1M193.6 115.5h.1M193.6 115.5v.8M194.6 107.7h.1M194.6 107.7v.8M242.5 104h.1M242.5 104h.3M255.1 104.8h.1"/>
<path d="M255.1 104v.8M42.9 146.4h.1M42.9 143.8v2.6M42.9 146.4h14.4M57.3 146.4h.1M57.3 146.4v10.2M187.8 141.7h.1M187.8 141.9h.1M187.8 141.7v.2M187.8 141.9h7.7M57 163.4h.1M57 166h.1"/>
<path d="M57 163.4v2.6M57.3 161.8h.1M57.3 161.8v1.6h-.3"/>
</g>
<circle cx="255.1" cy="104" r=".51" fill="#f00"/>
<circle cx="255.1" cy="104" r=".51" fill="none" stroke="#f00" stroke-width=".25"/>
<path d="M242.8 104h12.3M255.1 104h.1" fill="none" stroke="#4200ff" stroke-width=".25"/>
<circle cx="242.7" cy="104" r=".5" fill="#f00"/>
<circle cx="242.7" cy="104" r=".5" fill="none" stroke="#f00" stroke-width=".25"/>
<path d="M253 49.8h.1M253 49.6v.2M177.1 64h.1M177.1 64v.5M185.3 152.1h.2M185.5 152.1h.1" fill="none" stroke="#4200ff" stroke-width=".25"/>
<circle cx="69.3" cy="129.1" r=".5" fill="#f00"/>
<circle cx="69.3" cy="129.1" r=".5" fill="none" stroke="#f00" stroke-width=".25"/>
<circle cx="69.3" cy="126.2" r=".5" fill="#f00"/>
<circle cx="69.3" cy="126.2" r=".5" fill="none" stroke="#f00" stroke-width=".25"/>
<circle cx="76.1" cy="129.3" r=".5" fill="#f00"/>
<circle cx="76.1" cy="129.3" r=".5" fill="none" stroke="#f00" stroke-width=".25"/>
<circle cx="55.7" cy="127.8" r=".5" fill="#f00"/>
<circle cx="55.7" cy="127.8" r=".5" fill="none" stroke="#f00" stroke-width=".25"/>
<circle cx="63.8" cy="128.1" r=".5" fill="#f00"/>
<circle cx="63.8" cy="128.1" r=".5" fill="none" stroke="#f00" stroke-width=".25"/>
<circle cx="63.8" cy="141.1" r=".5" fill="#f00"/>
<circle cx="63.8" cy="141.1" r=".5" fill="none" stroke="#f00" stroke-width=".25"/>
<circle cx="69" cy="141.1" r=".51" fill="#f00"/>
<circle cx="69" cy="141.1" r=".51" fill="none" stroke="#f00" stroke-width=".25"/>
<circle cx="82.9" cy="129.3" r=".49" fill="#f00"/>
<circle cx="82.9" cy="129.3" r=".49" fill="none" stroke="#f00" stroke-width=".25"/>
<circle cx="91.3" cy="37.2" r=".5" fill="#f00"/>
<circle cx="91.3" cy="37.2" r=".5" fill="none" stroke="#f00" stroke-width=".25"/>
<circle cx="98.1" cy="37.2" r=".51" fill="#f00"/>
<circle cx="98.1" cy="37.2" r=".51" fill="none" stroke="#f00" stroke-width=".25"/>
<circle cx="102.3" cy="37.2" r=".51" fill="#f00"/>
<circle cx="102.3" cy="37.2" r=".51" fill="none" stroke="#f00" stroke-width=".25"/>
<circle cx="177.1" cy="63.9" r=".49" fill="#f00"/>
<circle cx="177.1" cy="63.9" r=".49" fill="none" stroke="#f00" stroke-width=".25"/>
<circle cx="187.8" cy="63.9" r=".5" fill="#f00"/>
<circle cx="187.8" cy="63.9" r=".5" fill="none" stroke="#f00" stroke-width=".25"/>
<circle cx="226.8" cy="53" r=".5" fill="#f00"/>
<circle cx="226.8" cy="53" r=".5" fill="none" stroke="#f00" stroke-width=".25"/>
<circle cx="234.9" cy="39.4" r=".51" fill="#f00"/>
<circle cx="234.9" cy="39.4" r=".51" fill="none" stroke="#f00" stroke-width=".25"/>
<circle cx="226.8" cy="34.1" r=".5" fill="#f00"/>
<circle cx="226.8" cy="34.1" r=".5" fill="none" stroke="#f00" stroke-width=".25"/>
<circle cx="233.6" cy="31" r=".51" fill="#f00"/>
<circle cx="233.6" cy="31" r=".51" fill="none" stroke="#f00" stroke-width=".25"/>
<circle cx="168.5" cy="28.4" r=".5" fill="#f00"/>
<circle cx="168.5" cy="28.4" r=".5" fill="none" stroke="#f00" stroke-width=".25"/>
<circle cx="210.3" cy="63.9" r=".5" fill="#f00"/>
<circle cx="210.3" cy="63.9" r=".5" fill="none" stroke="#f00" stroke-width=".25"/>
<circle cx="252.9" cy="49.8" r=".5" fill="#f00"/>
<circle cx="252.9" cy="49.8" r=".5" fill="none" stroke="#f00" stroke-width=".25"/>
<circle cx="252.9" cy="77.3" r=".5" fill="#f00"/>
<circle cx="252.9" cy="77.3" r=".5" fill="none" stroke="#f00" stroke-width=".25"/>
<circle cx="151.2" cy="125.9" r=".5" fill="#f00"/>
<circle cx="151.2" cy="125.9" r=".5" fill="none" stroke="#f00" stroke-width=".25"/>
<circle cx="131.6" cy="125.9" r=".51" fill="#f00"/>
<circle cx="131.6" cy="125.9" r=".51" fill="none" stroke="#f00" stroke-width=".25"/>
<circle cx="151.2" cy="144.3" r=".5" fill="#f00"/>
<circle cx="151.2" cy="144.3" r=".5" fill="none" stroke="#f00" stroke-width=".25"/>
<circle cx="151.2" cy="165.2" r=".5" fill="#f00"/>
<circle cx="151.2" cy="165.2" r=".5" fill="none" stroke="#f00" stroke-width=".25"/>
<circle cx="185.2" cy="133.8" r=".51" fill="#f00"/>
<circle cx="185.2" cy="133.8" r=".51" fill="none" stroke="#f00" stroke-width=".25"/>
<circle cx="151.2" cy="131.2" r=".5" fill="#f00"/>
<circle cx="151.2" cy="131.2" r=".5" fill="none" stroke="#f00" stroke-width=".25"/>
<circle cx="132.1" cy="131.2" r=".5" fill="#f00"/>
<circle cx="132.1" cy="131.2" r=".5" fill="none" stroke="#f00" stroke-width=".25"/>
<circle cx="63.5" cy="70.2" r=".51" fill="#f00"/>
<circle cx="63.5" cy="70.2" r=".51" fill="none" stroke="#f00" stroke-width=".25"/>
<circle cx="151.2" cy="141.6" r=".5" fill="#f00"/>
<circle cx="151.2" cy="141.6" r=".5" fill="none" stroke="#f00" stroke-width=".25"/>
<circle cx="212.7" cy="119.9" r=".51" fill="#f00"/>
<circle cx="212.7" cy="119.9" r=".51" fill="none" stroke="#f00" stroke-width=".25"/>
<circle cx="244.9" cy="34.1" r=".51" fill="#f00"/>
<circle cx="244.9" cy="34.1" r=".51" fill="none" stroke="#f00" stroke-width=".25"/>
<circle cx="255.1" cy="104" r=".51" fill="#f00"/>
<circle cx="255.1" cy="104" r=".51" fill="none" stroke="#f00" stroke-width=".25"/>
<circle cx="242.7" cy="104" r=".5" fill="#f00"/>
<circle cx="242.7" cy="104" r=".5" fill="none" stroke="#f00" stroke-width=".25"/>
<g font-size="2.4">
<text x="85.3" y="28.9">2</text>
<text x="181.8" y="28.4">9</text>
<text x="181.8" y="25.7">8</text>
<text x="220.8" y="28.4">6</text>
<text x="220.8" y="25.7">7</text>
<text x="101.7" y="32.6" transform="rotate(-90 101.7 32.6)">1</text>
<text x="180.5" y="31">10</text>
<text x="180.5" y="33.6">11</text>
<text x="220.8" y="33.6">4</text>
<text x="220.8" y="31">5</text>
<text x="85.3" y="36.7">1</text>
<text x="180.5" y="36.2">12</text>
<text x="180.5" y="38.8">13</text>
<text x="180.5" y="41.4">14</text>
<text x="220.8" y="36.2">3</text>
<text x="220.8" y="38.8">2</text>
<text x="220.8" y="41.4">1</text>
<text x="68.3" y="69.7">5</text>
<text x="68.3" y="67.1">7</text>
<text x="78.5" y="69.7">6</text>
<text x="78.5" y="67.1">8</text>
<text x="209.8" y="70" transform="rotate(-90 209.8 70)">1</text>
<text x="68.3" y="74.9">1</text>
<text x="68.3" y="72.3">3</text>
<text x="78.5" y="74.9">2</text>
<text x="78.5" y="72.3">4</text>
<text x="156" y="104.5">1</text>
<text x="156" y="107.1">2</text>
<text x="179.2" y="107.1">55</text>
<text x="179.2" y="104.5">56</text>
<text x="156" y="109.7">3</text>
<text x="156" y="112.4">4</text>
<text x="179.2" y="112.4">53</text>
<text x="179.2" y="109.7">54</text>
<text x="156" y="115">5</text>
<text x="156" y="117.6">6</text>
<text x="179.2" y="117.6">51</text>
<text x="179.2" y="115">52</text>
<text x="55.2" y="123.1" transform="rotate(-90 55.2 123.1)">1</text>
<text x="82.4" y="124.7" transform="rotate(-90 82.4 124.7)">1</text>
<text x="131.1" y="121.3" transform="rotate(-90 131.1 121.3)">1</text>
<text x="156" y="120.2">7</text>
<text x="156" y="125.4">9</text>
<text x="179.2" y="125.4">48</text>
<text x="179.2" y="122.8">49</text>
<text x="179.2" y="120.2">50</text>
<text x="154.6" y="128.1">10</text>
<text x="154.6" y="130.6">11</text>
<text x="179.2" y="130.6">46</text>
<text x="179.2" y="128.1">47</text>
<text x="131.6" y="137.2" transform="rotate(-90 131.6 137.2)">1</text>
<text x="154.6" y="133.3">12</text>
<text x="154.6" y="135.9">13</text>
<text x="179.2" y="135.9">44</text>
<text x="179.2" y="133.3">45</text>
<text x="154.6" y="138.5">14</text>
<text x="154.6" y="141.1">15</text>
<text x="154.6" y="143.7">16</text>
<text x="179.2" y="143.7">41</text>
<text x="179.2" y="141.1">42</text>
<text x="179.2" y="138.5">43</text>
<text x="154.6" y="146.3">17</text>
<text x="154.6" y="149">18</text>
<text x="179.2" y="149">39</text>
<text x="179.2" y="146.3">40</text>
<text x="154.6" y="151.6">19</text>
<text x="154.6" y="154.2">20</text>
<text x="179.2" y="154.2">37</text>
<text x="179.2" y="151.6">38</text>
<text x="190.2" y="151.6">1</text>
<text x="51.3" y="156">1</text>
<text x="51.3" y="161.2">2</text>
<text x="51.3" y="158.7">3</text>
<text x="154.6" y="156.8">21</text>
<text x="154.6" y="159.4">22</text>
<text x="179.2" y="159.4">35</text>
<text x="179.2" y="156.8">36</text>
<text x="189.4" y="159.4">1</text>
<text x="154.6" y="162.1">23</text>
<text x="154.6" y="164.7">24</text>
<text x="154.6" y="167.3">25</text>
<text x="179.2" y="167.3">32</text>
<text x="179.2" y="164.7">33</text>
<text x="179.2" y="162.1">34</text>
<text x="189.4" y="167.3">1</text>
<text x="154.6" y="169.9">26</text>
<text x="154.6" y="172.5">27</text>
<text x="179.2" y="172.5">30</text>
<text x="179.2" y="169.9">31</text>
<text x="154.6" y="175.1">28</text>
<text x="179.2" y="175.1">29</text>
<text x="189.1" y="175.1">1</text>
</g>
<g font-size="2.4" fill="#00c">
<text x="186.3" y="27.4">VOUTC</text>
<text x="209.5" y="27.4">VOUTB</text>
<text x="78.2" y="30.5">VIN</text>
<text x="186.3" y="32.6">VINC+</text>
<text x="186.3" y="30">VINC-</text>
<text x="186.3" y="35.3">VSS</text>
<text x="210.8" y="32.6">VINB+</text>
<text x="211.4" y="30">VINB-</text>
<text x="212.7" y="35.3">VDD</text>
<text x="78.1" y="38.4">SIG</text>
<text x="186.3" y="37.8">VIND+</text>
<text x="186.3" y="40.5">VIND-</text>
<text x="210.8" y="37.8">VINA+</text>
<text x="211.4" y="40.5">VINA-</text>
<text x="186.3" y="43.1">VOUTD</text>
<text x="209.5" y="43.1">VOUTA</text>
<text x="160.4" y="106.1">NCC</text>
<text x="169.7" y="106.1">VBUS</text>
<text x="160.4" y="108.8">ID</text>
<text x="160.4" y="111.4">CDCRX</text>
<text x="169.8" y="108.8">VOFF</text>
<text x="171.5" y="111.4">RE3</text>
<text x="160.4" y="114">CDCTX</text>
<text x="160.4" y="116.6">RB6</text>
<text x="160.4" y="119.2">RB4</text>
<text x="170.8" y="116.6">GND</text>
<text x="171.2" y="119.2">VTG</text>
<text x="171.5" y="114">RB7</text>
<text x="160.4" y="121.8">RC2</text>
<text x="160.4" y="124.5">RC3</text>
<text x="171.5" y="124.5">RA6</text>
<text x="171.5" y="121.8">RA7</text>
<text x="160.4" y="127.1">RB2</text>
<text x="160.4" y="129.7">RB1</text>
<text x="171.5" y="129.7">RB3</text>
<text x="171.5" y="127.1">RA5</text>
<text x="160.4" y="132.3">RC4</text>
<text x="160.4" y="134.9">RC5</text>
<text x="160.4" y="137.5">RC6</text>
<text x="171.5" y="137.5">RA1</text>
<text x="171.5" y="134.9">RA2</text>
<text x="171.5" y="132.3">RB0</text>
<text x="160.4" y="140.2">RD4</text>
<text x="160.4" y="142.8">GND</text>
<text x="170.8" y="142.8">GND</text>
<text x="171.5" y="140.2">RA0</text>
<text x="160.4" y="145.4">RA3</text>
<text x="160.4" y="148">RA4</text>
<text x="171.4" y="148">RD6</text>
<text x="171.4" y="145.4">RD7</text>
<text x="160.4" y="150.6">RE2</text>
<text x="160.4" y="153.2">RC7</text>
<text x="160.4" y="155.9">RD0</text>
<text x="171.4" y="150.6">RD5</text>
<text x="171.5" y="153.2">RB5</text>
<text x="171.6" y="155.9">RF7</text>
<text x="46.8" y="157.7">1</text>
<text x="46.8" y="160.3">3</text>
<text x="160.4" y="158.5">RD1</text>
<text x="160.4" y="161.1">RD2</text>
<text x="171.6" y="161.1">RF5</text>
<text x="171.6" y="158.5">RF6</text>
<text x="46.8" y="162.9">2</text>
<text x="160.4" y="163.7">RD3</text>
<text x="160.4" y="166.3">GND</text>
<text x="170.8" y="166.3">GND</text>
<text x="171.6" y="163.7">RF4</text>
<text x="160.4" y="169">RF0</text>
<text x="160.4" y="171.5">RF1</text>
<text x="171.5" y="171.5">RE0</text>
<text x="171.5" y="169">RE1</text>
<text x="160.4" y="174.2">RF2</text>
<text x="160.4" y="176.8">RF3</text>
<text x="171.4" y="176.8">RC0</text>
<text x="171.4" y="174.2">RC1</text>
</g>
<g font-size="2.3">
<text x="24.3" y="14.6">Adafruit_Long Flex sensor</text>
<text x="148.8" y="14.4">OpAmp-MCP6004</text>
<text x="98.1" y="22.9">TestPoint3</text>
<text x="31.1" y="25.1">U12</text>
<text x="89.7" y="26.1">5V</text>
<text x="100.5" y="27.4">J25</text>
<text x="237.6" y="28.2">C12</text>
<text x="243.8" y="28.4">0.33 uF 50V</text>
<text x="247.5" y="34.7">5V</text>
<text x="103.8" y="36.6">Strain_out_raw</text>
<text x="155.9" y="36">Strain_out_raw</text>
<text x="31.1" y="43.6">10kOhms-20kOhms</text>
<text x="99.1" y="44.4">R8</text>
<text x="99.1" y="46.8">10k</text>
<text x="228.1" y="45.7">R11</text>
<text x="199.9" y="52.3">flex_sensor_readings</text>
<text x="226.8" y="49.9">RESISTOR</text>
<text x="190.5" y="59.6">R10</text>
<text x="27" y="64.3">8_pin_connector</text>
<text x="71.4" y="65.9">J34</text>
<text x="58.8" y="69.5">pin_5</text>
<text x="90.3" y="69.5">pin_6</text>
<text x="191.5" y="67.7">10k</text>
<text x="58.6" y="74.3">pin_3</text>
<text x="90.3" y="74.8">pin_2</text>
<text x="71.4" y="81.8">CONN PCB 8_LS</text>
<text x="207.7" y="80.8">J27</text>
<text x="207.7" y="83.9">TestPoint3</text>
<text x="251.7" y="82.1">5V</text>
<text x="110.7" y="89.2">PIC_Curiosity_Nano</text>
<text x="27" y="93.1">power_supply</text>
<text x="165.1" y="93.6">PCND3</text>
<text x="236.3" y="90.5">Switch</text>
<text x="63.3" y="98.6">U11</text>
<text x="255.6" y="99.9">PB_Debug</text>
<text x="63.3" y="103">VR_LS</text>
<text x="237.3" y="104.6">5V</text>
<text x="47.4" y="113.5">TestPoint1</text>
<text x="127.7" y="111.9">TestPoint6</text>
<text x="257.7" y="109.6">R16</text>
<text x="257.7" y="112.2">220</text>
<text x="54.4" y="118.2">J22</text>
<text x="63.6" y="118.2">1</text>
<text x="66.2" y="118.2">2</text>
<text x="68.8" y="118.4">3</text>
<text x="80.3" y="115.3">TestPoint2</text>
<text x="80.9" y="119.5">J23</text>
<text x="129.5" y="116.1">J28</text>
<text x="73.5" y="122.1">5V</text>
<text x="131.6" y="125.3">pin_3</text>
<text x="143.3" y="122.6">PB_Debug 8</text>
<text x="216.9" y="124.7">C13</text>
<text x="220.6" y="120.6">5V</text>
<text x="132.1" y="130.5">pin_5</text>
<text x="193.1" y="127.1">pin_6</text>
<text x="216.9" y="127.9">CAP</text>
<text x="259.2" y="127.9">SW6</text>
<text x="259.2" y="131">SW SPST</text>
<text x="30.1" y="136">FUSE 1.5A</text>
<text x="37.9" y="133.3">F2</text>
<text x="56.3" y="132.6">0.1</text>
<text x="196.5" y="135.7">pin_2</text>
<text x="45.2" y="142.2" transform="rotate(-90 45.2 142.2)">+9V</text>
<text x="53.6" y="141">.33uF 50V</text>
<text x="56.3" y="138.6">C10</text>
<text x="70.7" y="140.2">.1uF 50V</text>
<text x="72" y="138.1">C11</text>
<text x="144.1" y="143.8">LED</text>
<text x="210.6" y="138.3">flex_sensor_readings</text>
<text x="129.5" y="148">J33</text>
<text x="245.7" y="147.7">LED_PIC</text>
<text x="129.5" y="151.2">TestPoint6</text>
<text x="193.8" y="152.7">J29</text>
<text x="198.8" y="153">SpareGPIO1</text>
<text x="193.3" y="160.6">J30</text>
<text x="198.6" y="160.3">SpareGPIO2</text>
<text x="248" y="158.7">LED</text>
<text x="255.6" y="164">R15</text>
<text x="255.6" y="166.6">220</text>
<text x="193.3" y="168.4">J31</text>
<text x="198.6" y="168.1">SpareGPIO3</text>
<text x="193.1" y="176.3">J32</text>
<text x="198.3" y="176">SpareGPIO4</text>
<text x="253.8" y="176">D3</text>
<text x="153" y="181.2">PIC18F57Q43 Curiosity Nano_LS</text>
<text x="253.2" y="183.1">LED</text>
</g>
<g font-size="2.3" fill="#cc8006">
<text x="96.9" y="52.5" transform="rotate(-90 96.9 52.5)">FLEX_SENSOR_FS_L_095_103_RH_ls</text>
<text x="26.2" y="170.3">BARREL_JACK_LS</text>
</g>
<g font-size="2.3" fill="#00c">
<text x="65.7" y="115.8" transform="rotate(-90 65.7 115.8)">VIN</text>
<text x="68.1" y="115.8" transform="rotate(-90 68.1 115.8)">GND</text>
<text x="71" y="115.5" transform="rotate(-90 71 115.5)">VOUT</text>
</g>
<text font-size="2.1" fill="#cc8006" x="206.9" y="16" transform="rotate(180 206.9 16)">MCP6004_LS</text>
<g font-size="1.9">
<text x="46.6" y="9.4">5</text>
<text x="96.3" y="9.4">4</text>
<text x="146" y="9.4">3</text>
<text x="195.7" y="9.4">2</text>
<text x="245.4" y="9.4">1</text>
<text x="19.8" y="34.6">D</text>
<text x="270.9" y="34.6">D</text>
<text x="19.8" y="80.3">C</text>
<text x="270.9" y="80.3">C</text>
<text x="19.8" y="126.2">B</text>
<text x="270.9" y="126.2">B</text>
<text x="19.8" y="171.9">A</text>
<text x="270.9" y="171.9">A</text>
<text x="46.6" y="195.2">5</text>
<text x="96.3" y="195.2">4</text>
<text x="146" y="195.2">3</text>
<text x="195.7" y="195.2">2</text>
<text x="245.4" y="195.2">1</text>
</g>
</svg>
